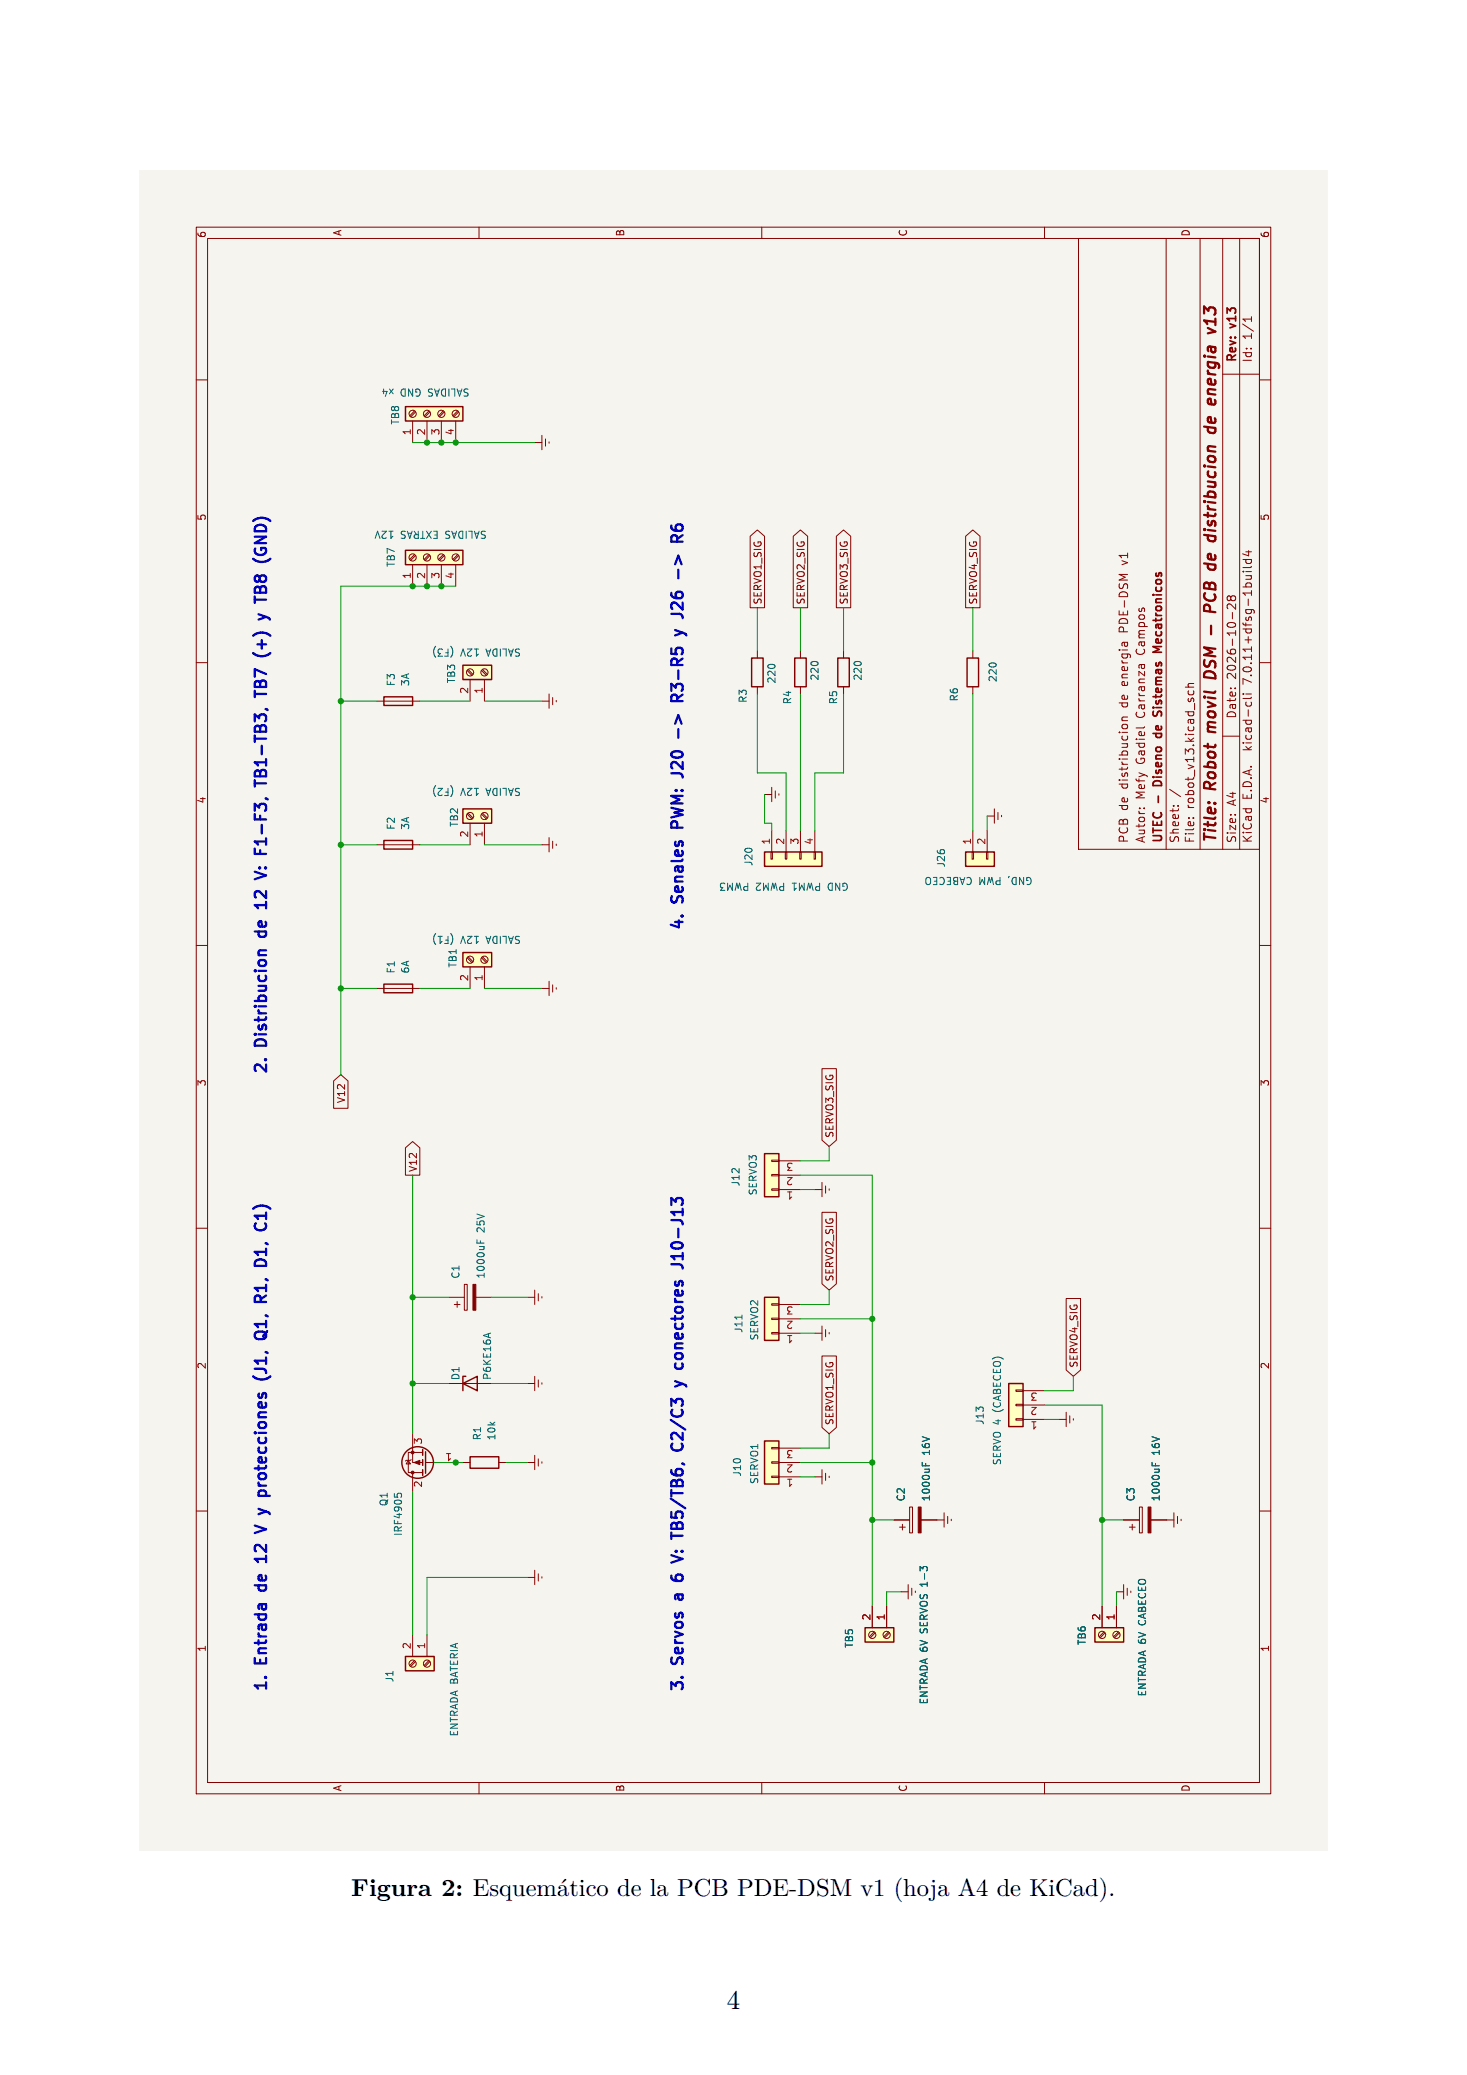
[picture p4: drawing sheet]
<svg xmlns="http://www.w3.org/2000/svg" width="210mm" height="297mm" viewBox="0 0 210 297" stroke-linecap="round" stroke-linejoin="round" font-family="sans-serif">
<path d="M20 24.4h170v240.4h-170z" fill="#f5f4ef" stroke="#f5f4ef" stroke-width=".14"/>
<g fill="none" stroke="#840000" stroke-width=".14">
<path d="M28.1 32.5h153.8v224.3h-153.8zM29.7 34.1h150.6v221h-150.6zM68.6 32.5v1.6M109 32.5v1.6M149.5 32.5v1.6M154.4 34.1h25.9v87.5h-25.9zM166.9 34.1v87.5M171.8 34.1v87.5M175 34.1v87.5M177.5 34.1v87.5M28.1 54.4h1.6M59.3 58.8l-.6 .7"/>
<path d="M59.5 59l-.7 .7M61.4 58.8l-.7 .7M61.5 59l-.6 .7M63.4 58.8l-.6 .7M63.6 59l-.7 .7M65.5 58.8l-.7 .7M65.6 59l-.6 .7M175 53.6h5.3M179.1 45.3v.7M179.1 45.7h-1.2l.4 .3M180.3 54.4h1.6M59.1 60.3v3"/>
<path d="M59.3 79.4l-.6 .7M59.5 79.5l-.7 .7M61.1 60.3v3M61.4 79.4l-.7 .7M61.5 79.5l-.6 .7M63.2 60.3v3M63.4 79.4l-.6 .7M63.6 79.5l-.7 .7M65.2 60.3v3M65.5 79.4l-.7 .7M65.6 79.5l-.6 .7M76.5 63.3h1.1"/>
<path d="M77.6 62.3v2.1M78.1 62.8v1.1M78.6 63.2v.2M107.4 76.8l1-.9 1 .9v10.2h-2zM113.6 76.8l1-.9 1 .9v10.2h-2zM119.7 76.8l1.1-.9 1 .9v10.2h-2.1zM138.2 76.8l1.1-.9 1 .9v10.2h-2.1zM178.3 79h.8M178.7 78.8v.8l-.8-.3M28.1 94.8h1.6M59.1 80.8v3.1M61.1 80.8v3.1"/>
<path d="M63.2 80.8v3.1M65.2 80.8v3.1M66.9 96l.7 .7M67 95.8l.7 .7M67.3 97.3v3.1M68.9 96l.7 .7M69.1 95.8l.7 .7M69.3 97.3v3.1M78.6 99.3v2.1M79.1 99.8v1.1M108.4 93.2v1M108.4 98.3v1"/>
<path d="M114.6 93.2v1M114.6 98.3v1M120.8 93.2v1M120.8 98.3v1M139.3 93.2v1M139.3 98.3v1M163.3 95.1l.1 .1M163.8 95.1v.1M163.8 95.1l-.7 .1M169.7 98.4h1.2M170.1 98.9v.3l.2 .3h.4l.1-.2v-.4M170.9 97.8l-.8 .1v.3l.1 .2"/>
<path d="M176.2 85.5l-.2-.2-.3 .2v.2l.2 .3 .3-.3M176.2 85.5l.2-.2h.4l.1 .2v.2l-.3 .3-.3-.1-.1-.2M176.2 85.5v.2M176.4 87.7v.9M176.9 86.4v.8l-.9-.8-.2 .1-.1 .2 .1 .4M177.9 99.3h.1M177.9 81.8h.1M177.9 80.1h1.2M178.3 99.3h.8M178.3 81.8h.8M178.4 80.1l-.1 .3 .3 .3h.3l.2-.2v-.4M179.1 99.8l-.1 .2h-1.1"/>
<path d="M179.1 81.1l-.1 .1h-1.1M180.3 94.8h1.6M53.9 100.4h6.2M66.9 116.5l.7 .7M67 116.4l.7 .7M67.3 117.8v3.1M68.9 116.5l.7 .7M69.1 116.4l.7 .7M69.3 117.8v3.1M77.6 100.4h1M78.6 119.9v2M79.6 100.3v.2"/>
<path d="M109.4 113.7h1.1M110.5 112.7v2M110.5 118.9v3M111 113.2v1M111.5 113.6v.2M112.5 118.9v3M114.6 118.9v3M116.6 118.9v3M139.3 118.9v3M141.3 118.9v3M141.3 116.8h1M142.3 115.8v2"/>
<path d="M142.9 116.3v1M143.4 116.7v.2M160.6 103.9l.2-.2h.4l.2 .2M160.6 103.2h.8M161.4 102.6l-.7 .1-.1 .3 .1 .2M163.1 115.7h.1M163.7 115.7h.1M167.4 113l1.6 1M168 115.4h.1M168.6 115.4h.1M170.1 117.1h.2M170.8 117.1h.1"/>
<path d="M175 105.4h2.5M178.4 100.5l-.1 .3M179.1 100.5v.3M28.1 135.3h1.6M53.9 120.9h6.2M66.9 137.1l.7 .7M67 137l.7 .7M67.3 138.4v3.1M68.9 137.1l.7 .7M69.1 137l.7 .7M69.3 138.4v3.1M77.6 120.9h1"/>
<path d="M79.1 120.4v1M79.6 120.8v.2M110.4 121.9h.2v1.1h-.2zM112.4 121.9h.2v1.1h-.2zM114.5 121.9h.2v1.1h-.2zM116.5 121.9h.2v1.1h-.2zM139.2 121.9h.2v1.1h-.2zM141.2 121.9h.2v1.1h-.2zM180.3 135.3h1.6M47.8 154.7l1-.9 1 .9v3.9h-2zM53.9 141.5h6.2M77.6 141.5h1"/>
<path d="M78.6 140.5v2M79.1 141v1M79.6 141.4v.2M117.7 153h2v10.2l-1 .9-1-.9zM28.1 175.8h1.6M58 164.3l1.1-.9 1 .9v3.9h-2.1zM110.5 166h1v.3h-1zM110.5 168.1h1v.2h-1zM110.5 170.2h1v.2h-1zM111.5 170.3h3.1M111.5 168.2h3.1M111.5 166.2h3.1"/>
<path d="M116.6 170.3h1.1M117.7 173.5h2v10.3l-1 .9-1-.9zM117.7 169.2v2.1M118.2 169.8v1M118.7 170.2v.2M180.3 175.8h1.6M64.2 185.7h2.3M64.2 198h6.2M65 186.7h.9M65.4 186.3v.8M66.5 183.8h.4v3.7h-.4zM68.1 185.7h2.3"/>
<path d="M75.5 185.7h1M75.5 198h1M76.5 184.7v2M76.5 197v2.1M77.1 185.2v1M77.1 197.5v1M77.6 185.6v.2M77.6 197.9v.2M110.5 186.6h1v.2h-1zM110.5 188.7h1v.2h-1zM110.5 190.7h1v.2h-1zM111.5 190.8h3.1"/>
<path d="M111.5 188.8h3.1M111.5 186.7h3.1M116.6 190.8h1.1M117.7 194.1h2v10.2l-1 .9-1-.9zM117.7 189.8v2.1M118.2 190.3v1M118.7 190.7v.2M145.4 198.9h1.1v.3h-1.1zM146.5 199.1h3M152.6 185.9h2.1v10.2l-1 .9-1.1-.9zM28.1 216.3h1.6M58.5 209l.3 .5h-.7z"/>
<path d="M58.9 208.9l-.1 .1h-.7l-.1 .1M59.1 205.2v4.1h1.4M59.1 210.8v2.6M60.5 207.9h-2v2.9h2M60.9 209.3h4.3M66.3 209.3h1M71.4 209.3h1M75.5 209.3h1M76.5 208.3v2.1M77.1 208.8v1M77.6 209.2v.2M110.5 207.2h1v.2h-1z"/>
<path d="M110.5 209.2h1v.2h-1zM110.5 211.3h1v.2h-1zM111.5 209.3h3.1M111.5 211.4h3.1M111.5 207.3h3.1M116.6 211.4h1.1M117.7 210.4v2M118.2 210.9v1M118.7 211.3v.2M127.9 217.6h2.3M128.8 218.6h.8M129.2 218.2v.8"/>
<path d="M130.2 215.7h.4v3.7h-.4zM131.9 217.6h3.2M135.1 216.5v2.1M135.7 217v1.1M136.2 217.5v.2M145.4 201h1.1v.2h-1.1zM145.4 203.1h1.1v.2h-1.1zM146.5 203.2h3M146.5 201.1h3M151.6 203.2h1M152.6 202.1v2.1M153.1 202.6v1.1"/>
<path d="M153.7 203.1v.2M160.8 217.6h2.3M161.7 218.6h.8M162.1 218.2v.8M163.1 215.7h.4v3.7h-.4zM164.8 217.6h3.2M168 216.5v2.1M168.6 217v1.1M169.1 217.5v.2M180.3 216.3h1.6M59.1 234v3.1M59.3 237.7l-.6 .7"/>
<path d="M59.5 237.8l-.7 .7M61.1 234v3.1M61.4 237.7l-.7 .7M61.5 237.8l-.6 .7M75.5 225.8h1M76.5 224.8v2M77.1 225.3v1M77.6 225.7v.2M124.9 229.9v3.1M125.1 233.6l-.6 .7M125.3 233.7l-.7 .7M126.9 229.9v3.1"/>
<path d="M127.2 233.6l-.7 .7M127.3 233.7l-.6 .7M129 227.8h1M130 226.8v2.1M130.5 227.3v1.1M131 227.7v.2M157.8 229.9v3.1M158 233.6l-.6 .7M158.2 233.7l-.7 .7M159.8 227.8h1M159.8 229.9v3.1M160.1 233.6l-.7 .7"/>
<path d="M160.2 233.7l-.6 .7M160.8 226.8v2.1M161.4 227.3v1.1M161.9 227.7v.2M68.6 255.1v1.7M109 255.1v1.7M149.5 255.1v1.7"/>
<circle cx="59.1" cy="59.2" r=".51"/>
<circle cx="61.1" cy="59.2" r=".51"/>
<circle cx="63.2" cy="59.2" r=".51"/>
<circle cx="65.2" cy="59.2" r=".51"/>
<circle cx="59.1" cy="79.8" r=".51"/>
<circle cx="61.1" cy="79.8" r=".51"/>
<circle cx="63.2" cy="79.8" r=".51"/>
<circle cx="65.2" cy="79.8" r=".51"/>
<circle cx="67.3" cy="96.2" r=".51"/>
<circle cx="69.3" cy="96.2" r=".51"/>
<circle cx="67.3" cy="116.8" r=".51"/>
<circle cx="69.3" cy="116.8" r=".51"/>
<circle cx="67.3" cy="137.4" r=".51"/>
<circle cx="69.3" cy="137.4" r=".51"/>
<circle cx="59.1" cy="238.1" r=".51"/>
<circle cx="61.1" cy="238.1" r=".51"/>
<circle cx="124.9" cy="234" r=".51"/>
<circle cx="126.9" cy="234" r=".51"/>
<circle cx="157.8" cy="234" r=".51"/>
<circle cx="159.8" cy="234" r=".51"/>
</g>
<path d="M172.9 59.9l.1-.2h.3l.1 .8M172.9 53.5l1.1 .1M172.9 53.2l.3 .3M172.9 79.5l.1-.2h.3l.1 .8M173 74.6l-.1 .3M173.4 74.8l.1-.2h.2l.3 .2M172.4 96.3v.6l1.6 .2v-.4l-.3-.4M173.2 87.5v-.6a.45 .45 0 0 0-.4-.3 .45 .45 0 0 0-.4 .2v.6l1.6 .2M173.4 89.6v1.2M174 85.5a.9 .9 0 0 1-1.6 .1M172.9 104.7l1.1 .1" fill="none" stroke="#840000" stroke-width=".32"/>
<path d="M165.5 91.6v.3l.1 .1h.6l.1-.4M165.7 91.5l.2 .5M166.3 92.5h-1.2l.8 .5-.8 .4M165.1 112.2v.2h1.2v-.2M165.1 101.8v.5M165.5 105v.3l.2 .3h.3l.2-.2v-.4M165.7 102l.2-.2 .3 .1 .1 .1M165.8 113.9v1" fill="none" stroke="#840000" stroke-width=".24"/>
<g fill="#840000" stroke="#840000" stroke-width=".14">
<path d="M131.4 215.7h.5v3.7h-.5z"/>
<path d="M164.3 215.7h.5v3.7h-.5z"/>
<path d="M59.3 209.3l.8-.3v.6z"/>
<path d="M67.7 183.8h.4v3.7h-.4z"/>
<circle cx="59.1" cy="207.9" r=".21"/>
<circle cx="59.1" cy="210.8" r=".21"/>
</g>
<g fill="none" stroke="#006464" stroke-width=".14">
<path d="M68.3 177.4v.5M68.8 177.6v.3M69.9 190.9v.5M70.2 190.8l-1 .4M106.2 188.2v.6M56.5 213.8v.5M56.8 214.2v-.3l.2-.2 .4 .1 .1 .4M132 209.3v.5M132.5 209.5v.3M164.9 209.3v.5M165.4 209.5v.3M132.1 224.6l-.4-.4v.7"/>
<path d="M132.1 224.4l.2-.2h.2l.2 .2"/>
</g>
<g fill="none" stroke="#840000" stroke-width=".21">
<path d="M58 58.2h8.3v2.1h-8.3zM58 78.8h8.3v2h-8.3zM55 99.7h4.1v1.3h-4.1zM66.3 95.2h4.1v2.1h-4.1zM107.6 94.2h1.6v4.1h-1.6zM113.8 94.2h1.6v4.1h-1.6zM119.9 94.2h1.7v4.1h-1.7zM138.4 94.2h1.7v4.1h-1.7zM66.3 115.8h4.1v2h-4.1zM55 120.3h4.1v1.2h-4.1zM66.3 136.3h4.1v2.1h-4.1zM109.4 121.9h8.3v2.1h-8.3z"/>
<path d="M138.2 121.9h4.1v2.1h-4.1zM55 140.9h4.1v1.2h-4.1zM109.4 165.1h2.1v6.2h-2.1zM66.3 198l2-1v2.1zM66.7 197h-.4v2.1M109.4 185.7h2.1v6.2h-2.1zM144.4 198h2.1v6.2h-2.1zM60.5 207.5v.8M60.5 208.9v.8M60.5 210.4v.8M60.9 207.8v3.1M67.3 208.5h4.1v1.7h-4.1z"/>
<path d="M109.4 206.2h2.1v6.2h-2.1zM58 237.1h4.2v2h-4.2zM123.8 233h4.1v2h-4.1zM156.7 233h4.1v2h-4.1z"/>
<circle cx="59.8" cy="209.3" r="2.26"/>
</g>
<g fill="#ffffc2" stroke="#ffffc2" stroke-width=".14">
<path d="M123.8 233h4.1v2h-4.1z"/>
<path d="M138.2 121.9h4.1v2.1h-4.1z"/>
<path d="M144.4 198h2.1v6.2h-2.1z"/>
<path d="M109.4 185.7h2.1v6.2h-2.1z"/>
<path d="M109.4 206.2h2.1v6.2h-2.1z"/>
<path d="M109.4 165.1h2.1v6.2h-2.1z"/>
<path d="M58 237.1h4.2v2h-4.2z"/>
<path d="M58 78.8h8.3v2h-8.3z"/>
<path d="M66.3 115.8h4.1v2h-4.1z"/>
<path d="M66.3 95.2h4.1v2.1h-4.1z"/>
<path d="M66.3 136.3h4.1v2.1h-4.1z"/>
<path d="M109.4 121.9h8.3v2.1h-8.3z"/>
<path d="M58 58.2h8.3v2.1h-8.3z"/>
<path d="M156.7 233h4.1v2h-4.1z"/>
</g>
<g fill="none" stroke="#0000c2" stroke-width=".32">
<path d="M36.7 75.3a1.12 1.12 0 0 1 1.2 0M96.1 75.2v.3M96.7 75.7l.1-.5 .2-.1h.6l.1 .3v.3M36.5 85.4v.9M36.5 97.6a.39 .39 0 0 1 .4-.1 .39 .39 0 0 1 .3 .3 .43 .43 0 0 1 .4-.4 .43 .43 0 0 1 .5 .3v.6h-1.6zM36.6 84.1l-.1 .2v.5h1.6l-.1-.7M36.7 90.7a1.93 1.93 0 0 1 1.5 0M37.1 84.1l.1 .2M37.2 84.3v.5M37.2 97.8v.5M37.3 84.1l-.1 .2M38.1 96.5l-1.6-.7v1.1"/>
<path d="M96.1 84.9a.57 .57 0 0 0 .4 .6M96.6 90.2l1.1 .4M96.6 80.8l.5-1.3 .5 1.3M96.7 98.2v.2l-.6-.5v1M96.7 85v.3l.2 .2M97.6 88.1l.1 .4M97.7 85v.3l-.1 .2M97.7 98.2v.5l-.1 .2M97.7 99.4l-.8 .6M36.5 111.7v.9M36.5 112.1h1.6M36.5 110.4a.39 .39 0 0 1 .4-.1 .39 .39 0 0 1 .3 .3 .43 .43 0 0 1 .4-.4 .43 .43 0 0 1 .5 .3v.6h-1.6z"/>
<path d="M37.2 110.6v.5M38.1 120v.9M96.1 117.9v.6h1.6M96.1 110.7h1.2l.2 .1 .2 .3M96.9 100.4v-.7a.44 .44 0 0 0-.4-.3 .44 .44 0 0 0-.4 .3v.7h1.6M96.9 117.9v.6M97.1 104.4v1.2M36.5 124.8l1.6 .5-1.6 .5M37.2 134l.1 .1 .6-.1M38.1 129.1v.9M38.1 129.5h-1.6l.4 .5M38.1 120.5h-1.6l.4 .4"/>
<path d="M36.5 175.8a1.01 1.01 0 0 0 1.5 0M96.3 178.6a.39 .39 0 0 1-.2-.4 .39 .39 0 0 1 .3-.3 .84 .84 0 0 1 1.3 .4l-.1 .3M97.1 175.9v1.2M36.5 195.9h1.1l.4 .2M38 188.3l.3 .1M38.1 194.3v.9M38.1 194.8h-1.6l.4 .4M96.7 195.1l-.1 .5 .3 .3h.5l.2-.1 .1-.2-.1-.5M97.7 192.3l-1 .1M36.5 218.3l1.6 .6-1.6 .5M37 211.4l.3 .3h.5l.3-.3M96.2 218.1l-.1 .7"/>
<path d="M96.3 206.6l-.2 .5M96.8 218.1l.1 .2M96.9 218.3v.5M96.9 218v.3M97.6 206.6l.1 .5M97.6 218l.1 .8M97.7 205.1v1l-.9-.9a.44 .44 0 0 0-.7 .2v.4l.2 .2M37.2 227.6l.1 .1 .6-.1M38.1 222.7v.9M38.1 223.1h-1.6l.4 .5M96.1 225.5a.64 .64 0 0 0 .7 .8M96.1 222.6l1.6 .5"/>
<path d="M96.8 225.5l-.1 .5 .3 .3M97.2 228.9l.1 .1 .3-.1M97.6 225.5l.1 .5-.3 .3"/>
</g>
<g fill="none" stroke="#009600" stroke-width=".14">
<path d="M59.1 63.3h17.4M65.2 83.9h-16.4v69.9M108.4 99.3v11.3h4.1v8.3M108.4 87v6.2M114.6 87v6.2M114.6 99.3v19.6M120.8 99.3v11.3h-4.2v8.3M120.8 87v6.2M139.3 87v6.2M139.3 99.3v19.6M48.8 100.4h5.1M60.1 100.4h7.2"/>
<path d="M69.3 100.4h8.3M109.4 113.7v4.1h1.1v1.1M141.3 116.8v2.1M48.8 120.9h5.1M60.1 120.9h7.2M69.3 120.9h8.3M48.8 141.5h5.1M60.1 141.5h7.2M69.3 141.5h8.3M59.1 168.2v37M114.6 168.2h10.3v61.7M114.6 170.3h2"/>
<path d="M118.7 164.1v2.1h-4.1M59.1 198h5.1M59.1 185.7h5.1M70.4 198h5.1M70.4 185.7h5.1M114.6 190.8h2M114.6 188.8h10.3M118.7 184.7v2h-4.1M153.7 197v2.1h-4.2M59.1 213.4v20.6M62.2 209.3h4.1M72.4 209.3h3.1"/>
<path d="M114.6 211.4h2M114.6 209.3h10.3M118.7 205.2v2.1h-4.1M124.9 217.6h3M149.5 201.1h8.3v28.8M149.5 203.2h2.1M157.8 217.6h3M75.5 225.8h-14.4v8.2M129 227.8h-2.1v2.1M159.8 227.8v2.1"/>
</g>
<g fill="#009600" stroke="#009600" stroke-width=".14">
<circle cx="61.1" cy="83.9" r=".37"/>
<circle cx="59.1" cy="83.9" r=".37"/>
<circle cx="48.8" cy="141.5" r=".37"/>
<circle cx="63.2" cy="63.3" r=".37"/>
<circle cx="61.1" cy="63.3" r=".37"/>
<circle cx="65.2" cy="63.3" r=".37"/>
<circle cx="48.8" cy="120.9" r=".37"/>
<circle cx="48.8" cy="100.4" r=".37"/>
<circle cx="59.1" cy="198" r=".37"/>
<circle cx="65.2" cy="209.3" r=".37"/>
<circle cx="59.1" cy="185.7" r=".37"/>
<circle cx="124.9" cy="217.6" r=".37"/>
<circle cx="124.9" cy="209.3" r=".37"/>
<circle cx="124.9" cy="188.8" r=".37"/>
<circle cx="157.8" cy="217.6" r=".37"/>
<circle cx="63.2" cy="83.9" r=".37"/>
</g>
<text font-size="3.8" x="104" y="287.5">4</text>
<text font-size="3.5" x="50.3" y="271.3">Figura 2: Esquemático de la PCB PDE-DSM v1 (hoja A4 de KiCad).</text>
<g font-size="2.3" fill="#840000">
<text x="174.5" y="52.6" transform="rotate(-90 174.5 52.6)">energia</text>
<text x="174.5" y="57.4" transform="rotate(-90 174.5 57.4)">de</text>
<text x="174.5" y="73.5" transform="rotate(-90 174.5 73.5)">distribucion</text>
<text x="174.5" y="78.2" transform="rotate(-90 174.5 78.2)">de</text>
<text x="174.5" y="85" transform="rotate(-90 174.5 85)">PCB</text>
<text x="174.5" y="95.8" transform="rotate(-90 174.5 95.8)">DSM</text>
<text x="174.5" y="104.1" transform="rotate(-90 174.5 104.1)">movil</text>
<text x="174.5" y="112.9" transform="rotate(-90 174.5 112.9)">Robot</text>
<text x="174.5" y="120.8" transform="rotate(-90 174.5 120.8)">Title:</text>
</g>
<g font-size="2.3" fill="#0000c2">
<text x="38.3" y="73.9" transform="rotate(-90 38.3 73.9)">(GND)</text>
<text x="38.3" y="83.3" transform="rotate(-90 38.3 83.3)">y</text>
<text x="38.3" y="80.2" transform="rotate(-90 38.3 80.2)">TB8</text>
<text x="97.9" y="78.2" transform="rotate(-90 97.9 78.2)">-&gt;</text>
<text x="38.3" y="89.3" transform="rotate(-90 38.3 89.3)">(+)</text>
<text x="97.9" y="87.5" transform="rotate(-90 97.9 87.5)">y</text>
<text x="97.9" y="84.4" transform="rotate(-90 97.9 84.4)">J26</text>
<text x="38.3" y="95.6" transform="rotate(-90 38.3 95.6)">TB7</text>
<text x="97.9" y="97.7" transform="rotate(-90 97.9 97.7)">R3-R5</text>
<text x="97.9" y="103.6" transform="rotate(-90 97.9 103.6)">-&gt;</text>
<text x="38.3" y="109.1" transform="rotate(-90 38.3 109.1)">TB1-TB3,</text>
<text x="97.9" y="109.8" transform="rotate(-90 97.9 109.8)">J20</text>
<text x="38.3" y="119.6" transform="rotate(-90 38.3 119.6)">F1-F3,</text>
<text x="97.9" y="117.8" transform="rotate(-90 97.9 117.8)">PWM:</text>
<text x="38.3" y="123.6" transform="rotate(-90 38.3 123.6)">V:</text>
<text x="38.3" y="128.6" transform="rotate(-90 38.3 128.6)">12</text>
<text x="97.9" y="129.1" transform="rotate(-90 97.9 129.1)">Senales</text>
<text x="38.3" y="133.3" transform="rotate(-90 38.3 133.3)">de</text>
<text x="97.9" y="133.3" transform="rotate(-90 97.9 133.3)">4.</text>
<text x="38.3" y="149.6" transform="rotate(-90 38.3 149.6)">Distribucion</text>
<text x="38.3" y="153.8" transform="rotate(-90 38.3 153.8)">2.</text>
<text x="38.3" y="175.3" transform="rotate(-90 38.3 175.3)">D1,</text>
<text x="97.9" y="176.2" transform="rotate(-90 97.9 176.2)">J10-J13</text>
<text x="38.3" y="181.1" transform="rotate(-90 38.3 181.1)">R1,</text>
<text x="38.3" y="187" transform="rotate(-90 38.3 187)">Q1,</text>
<text x="97.9" y="191.3" transform="rotate(-90 97.9 191.3)">conectores</text>
<text x="38.3" y="193.5" transform="rotate(-90 38.3 193.5)">(J1,</text>
<text x="97.9" y="194.4" transform="rotate(-90 97.9 194.4)">y</text>
<text x="97.9" y="204.3" transform="rotate(-90 97.9 204.3)">C2/C3</text>
<text x="38.3" y="213.9" transform="rotate(-90 38.3 213.9)">y</text>
<text x="38.3" y="210.8" transform="rotate(-90 38.3 210.8)">protecciones</text>
<text x="38.3" y="217.2" transform="rotate(-90 38.3 217.2)">V</text>
<text x="97.9" y="221.4" transform="rotate(-90 97.9 221.4)">V:</text>
<text x="97.9" y="217.4" transform="rotate(-90 97.9 217.4)">TB5/TB6,</text>
<text x="38.3" y="226.9" transform="rotate(-90 38.3 226.9)">de</text>
<text x="38.3" y="222.2" transform="rotate(-90 38.3 222.2)">12</text>
<text x="97.9" y="224.9" transform="rotate(-90 97.9 224.9)">6</text>
<text x="97.9" y="228.2" transform="rotate(-90 97.9 228.2)">a</text>
<text x="38.3" y="238" transform="rotate(-90 38.3 238)">Entrada</text>
<text x="97.9" y="238" transform="rotate(-90 97.9 238)">Servos</text>
<text x="38.3" y="242.2" transform="rotate(-90 38.3 242.2)">1.</text>
<text x="97.9" y="242.2" transform="rotate(-90 97.9 242.2)">3.</text>
</g>
<g font-size="1.7" fill="#840000">
<text x="177.3" y="46.8" transform="rotate(-90 177.3 46.8)">v13</text>
<text x="177.3" y="51.9" transform="rotate(-90 177.3 51.9)">Rev:</text>
<text x="179.4" y="51.9" transform="rotate(-90 179.4 51.9)">Id:</text>
<text x="179.4" y="48.6" transform="rotate(-90 179.4 48.6)">1/1</text>
<text x="161.7" y="80.3" transform="rotate(-90 161.7 80.3)">v1</text>
<text x="161.7" y="90.2" transform="rotate(-90 161.7 90.2)">PDE-DSM</text>
<text x="164.1" y="93.5" transform="rotate(-90 164.1 93.5)">Campos</text>
<text x="166.7" y="91.4" transform="rotate(-90 166.7 91.4)">Mecatronicos</text>
<text x="161.7" y="101.1" transform="rotate(-90 161.7 101.1)">de</text>
<text x="161.7" y="97.9" transform="rotate(-90 161.7 97.9)">energia</text>
<text x="166.7" y="100.9" transform="rotate(-90 166.7 100.9)">Sistemas</text>
<text x="177.1" y="97.3" transform="rotate(-90 177.1 97.3)">2026-10-28</text>
<text x="179.4" y="97.7" transform="rotate(-90 179.4 97.7)">7.0.11+dfsg-1build4</text>
<text x="164.1" y="102.6" transform="rotate(-90 164.1 102.6)">Carranza</text>
<text x="166.7" y="104.5" transform="rotate(-90 166.7 104.5)">de</text>
<text x="177.1" y="102.9" transform="rotate(-90 177.1 102.9)">Date:</text>
<text x="179.4" y="107.3" transform="rotate(-90 179.4 107.3)">kicad-cli</text>
<text x="161.7" y="112.9" transform="rotate(-90 161.7 112.9)">distribucion</text>
<text x="164.1" y="109.3" transform="rotate(-90 164.1 109.3)">Gadiel</text>
<text x="166.7" y="111.9" transform="rotate(-90 166.7 111.9)">Diseno</text>
<text x="161.7" y="116.1" transform="rotate(-90 161.7 116.1)">de</text>
<text x="164.1" y="114.4" transform="rotate(-90 164.1 114.4)">Mefy</text>
<text x="171.1" y="115.8" transform="rotate(-90 171.1 115.8)">robot_v13.kicad_sch</text>
<text x="177.1" y="115.4" transform="rotate(-90 177.1 115.4)">A4</text>
<text x="179.4" y="114.5" transform="rotate(-90 179.4 114.5)">E.D.A.</text>
<text x="161.7" y="120.8" transform="rotate(-90 161.7 120.8)">PCB</text>
<text x="164.1" y="120.8" transform="rotate(-90 164.1 120.8)">Autor:</text>
<text x="166.7" y="120.8" transform="rotate(-90 166.7 120.8)">UTEC</text>
<text x="168.9" y="120.8" transform="rotate(-90 168.9 120.8)">Sheet:</text>
<text x="171.1" y="120.8" transform="rotate(-90 171.1 120.8)">File:</text>
<text x="177.1" y="120.8" transform="rotate(-90 177.1 120.8)">Size:</text>
<text x="179.4" y="120.8" transform="rotate(-90 179.4 120.8)">KiCad</text>
</g>
<g font-size="1.5" fill="#840000">
<text x="29.6" y="34.1" transform="rotate(-90 29.6 34.1)">6</text>
<text x="49" y="33.9" transform="rotate(-90 49 33.9)">A</text>
<text x="89.5" y="33.9" transform="rotate(-90 89.5 33.9)">B</text>
<text x="130" y="33.9" transform="rotate(-90 130 33.9)">C</text>
<text x="170.5" y="33.9" transform="rotate(-90 170.5 33.9)">D</text>
<text x="181.8" y="34.1" transform="rotate(-90 181.8 34.1)">6</text>
<text x="29.6" y="74.6" transform="rotate(-90 29.6 74.6)">5</text>
<text x="181.8" y="74.6" transform="rotate(-90 181.8 74.6)">5</text>
<text x="29.6" y="115.1" transform="rotate(-90 29.6 115.1)">4</text>
<text x="181.8" y="115.1" transform="rotate(-90 181.8 115.1)">4</text>
<text x="29.6" y="155.6" transform="rotate(-90 29.6 155.6)">3</text>
<text x="181.8" y="155.6" transform="rotate(-90 181.8 155.6)">3</text>
<text x="29.6" y="196" transform="rotate(-90 29.6 196)">2</text>
<text x="181.8" y="196" transform="rotate(-90 181.8 196)">2</text>
<text x="29.6" y="236.5" transform="rotate(-90 29.6 236.5)">1</text>
<text x="181.8" y="236.5" transform="rotate(-90 181.8 236.5)">1</text>
<text x="49" y="256.5" transform="rotate(-90 49 256.5)">A</text>
<text x="89.5" y="256.6" transform="rotate(-90 89.5 256.6)">B</text>
<text x="130" y="256.6" transform="rotate(-90 130 256.6)">C</text>
<text x="170.5" y="256.6" transform="rotate(-90 170.5 256.6)">D</text>
</g>
<g font-size="1.4" fill="#006464">
<text x="67.3" y="55.4" transform="rotate(-180 67.3 55.4)">SALIDAS GND x4</text>
<text x="57.3" y="60.9" transform="rotate(-90 57.3 60.9)">TB8</text>
<text x="69.8" y="75.8" transform="rotate(-180 69.8 75.8)">SALIDAS EXTRAS 12V</text>
<text x="56.7" y="81.2" transform="rotate(-90 56.7 81.2)">TB7</text>
<text x="64.8" y="92.7" transform="rotate(-180 64.8 92.7)">(F3)</text>
<text x="74.6" y="92.7" transform="rotate(-180 74.6 92.7)">SALIDA 12V</text>
<text x="56.7" y="98.3" transform="rotate(-90 56.7 98.3)">F3</text>
<text x="58.7" y="98.3" transform="rotate(-90 58.7 98.3)">3A</text>
<text x="65.3" y="97.9" transform="rotate(-90 65.3 97.9)">TB3</text>
<text x="107.1" y="100.7" transform="rotate(-90 107.1 100.7)">R3</text>
<text x="111.2" y="97.9" transform="rotate(-90 111.2 97.9)">220</text>
<text x="113.4" y="100.9" transform="rotate(-90 113.4 100.9)">R4</text>
<text x="117.3" y="97.5" transform="rotate(-90 117.3 97.5)">220</text>
<text x="120" y="100.9" transform="rotate(-90 120 100.9)">R5</text>
<text x="123.5" y="97.5" transform="rotate(-90 123.5 97.5)">220</text>
<text x="137.3" y="100.5" transform="rotate(-90 137.3 100.5)">R6</text>
<text x="142.8" y="97.7" transform="rotate(-90 142.8 97.7)">220</text>
<text x="64.8" y="112.6" transform="rotate(-180 64.8 112.6)">(F2)</text>
<text x="74.6" y="112.6" transform="rotate(-180 74.6 112.6)">SALIDA 12V</text>
<text x="56.7" y="118.9" transform="rotate(-90 56.7 118.9)">F2</text>
<text x="58.7" y="118.9" transform="rotate(-90 58.7 118.9)">3A</text>
<text x="65.7" y="118.4" transform="rotate(-90 65.7 118.4)">TB2</text>
<text x="107.9" y="124" transform="rotate(-90 107.9 124)">J20</text>
<text x="135.4" y="124.2" transform="rotate(-90 135.4 124.2)">J26</text>
<text x="147.9" y="125.4" transform="rotate(-180 147.9 125.4)">GND, PWM CABECEO</text>
<text x="106.9" y="126.2" transform="rotate(-180 106.9 126.2)">PWM3</text>
<text x="112.2" y="126.2" transform="rotate(-180 112.2 126.2)">PWM2</text>
<text x="121.6" y="126.2" transform="rotate(-180 121.6 126.2)">GND PWM1</text>
<text x="64.8" y="133.8" transform="rotate(-180 64.8 133.8)">(F1)</text>
<text x="74.6" y="133.8" transform="rotate(-180 74.6 133.8)">SALIDA 12V</text>
<text x="56.7" y="139.4" transform="rotate(-90 56.7 139.4)">F1</text>
<text x="58.7" y="139.4" transform="rotate(-90 58.7 139.4)">6A</text>
<text x="65.5" y="138.6" transform="rotate(-90 65.5 138.6)">TB1</text>
<text x="106" y="169.9" transform="rotate(-90 106 169.9)">J12</text>
<text x="108.5" y="171.2" transform="rotate(-90 108.5 171.2)">SERVO3</text>
<text x="69.5" y="176.4" transform="rotate(-90 69.5 176.4)">25V</text>
<text x="65.9" y="183.1" transform="rotate(-90 65.9 183.1)">C1</text>
<text x="69.5" y="183.1" transform="rotate(-90 69.5 183.1)">1000uF</text>
<text x="106.4" y="190.9" transform="rotate(-90 106.4 190.9)">J11</text>
<text x="108.7" y="191.9" transform="rotate(-90 108.7 191.9)">SERVO2</text>
<text x="65.9" y="197.6" transform="rotate(-90 65.9 197.6)">D1</text>
<text x="70.5" y="197.6" transform="rotate(-90 70.5 197.6)">P6KE16A</text>
<text x="143.5" y="202" transform="rotate(-90 143.5 202)">(CABECEO)</text>
<text x="69" y="206.2" transform="rotate(-90 69 206.2)">R1</text>
<text x="71.1" y="206.2" transform="rotate(-90 71.1 206.2)">10k</text>
<text x="133.3" y="208.3" transform="rotate(-90 133.3 208.3)">16V</text>
<text x="141" y="204" transform="rotate(-90 141 204)">J13</text>
<text x="143.5" y="209.8" transform="rotate(-90 143.5 209.8)">SERVO 4</text>
<text x="166.2" y="208.3" transform="rotate(-90 166.2 208.3)">16V</text>
<text x="55.7" y="215.7" transform="rotate(-90 55.7 215.7)">Q1</text>
<text x="106.2" y="211.4" transform="rotate(-90 106.2 211.4)">J10</text>
<text x="108.7" y="212.5" transform="rotate(-90 108.7 212.5)">SERVO1</text>
<text x="129.7" y="215" transform="rotate(-90 129.7 215)">C2</text>
<text x="133.3" y="215" transform="rotate(-90 133.3 215)">1000uF</text>
<text x="162.6" y="215" transform="rotate(-90 162.6 215)">C3</text>
<text x="166.2" y="215" transform="rotate(-90 166.2 215)">1000uF</text>
<text x="57.7" y="219.9" transform="rotate(-90 57.7 219.9)">IRF4905</text>
<text x="133" y="233.7" transform="rotate(-90 133 233.7)">SERVOS 1-3</text>
<text x="164.2" y="232.5" transform="rotate(-90 164.2 232.5)">CABECEO</text>
<text x="122.3" y="235.9" transform="rotate(-90 122.3 235.9)">TB5</text>
<text x="155.6" y="235.5" transform="rotate(-90 155.6 235.5)">TB6</text>
<text x="56.5" y="240.9" transform="rotate(-90 56.5 240.9)">J1</text>
<text x="133" y="244" transform="rotate(-90 133 244)">ENTRADA 6V</text>
<text x="164.2" y="242.9" transform="rotate(-90 164.2 242.9)">ENTRADA 6V</text>
<text x="65.7" y="248.6" transform="rotate(-90 65.7 248.6)">ENTRADA BATERIA</text>
</g>
<g font-size="1.4" fill="#a90000">
<text x="58.9" y="62.4" transform="rotate(-90 58.9 62.4)">1</text>
<text x="60.9" y="62.4" transform="rotate(-90 60.9 62.4)">2</text>
<text x="63" y="62.4" transform="rotate(-90 63 62.4)">3</text>
<text x="65" y="62.4" transform="rotate(-90 65 62.4)">4</text>
<text x="58.9" y="82.9" transform="rotate(-90 58.9 82.9)">1</text>
<text x="60.9" y="82.9" transform="rotate(-90 60.9 82.9)">2</text>
<text x="63" y="82.9" transform="rotate(-90 63 82.9)">3</text>
<text x="65" y="82.9" transform="rotate(-90 65 82.9)">4</text>
<text x="67.1" y="99.4" transform="rotate(-90 67.1 99.4)">2</text>
<text x="69.1" y="99.4" transform="rotate(-90 69.1 99.4)">1</text>
<text x="67.1" y="119.9" transform="rotate(-90 67.1 119.9)">2</text>
<text x="69.1" y="119.9" transform="rotate(-90 69.1 119.9)">1</text>
<text x="110.3" y="121" transform="rotate(-90 110.3 121)">1</text>
<text x="112.3" y="121" transform="rotate(-90 112.3 121)">2</text>
<text x="114.4" y="121" transform="rotate(-90 114.4 121)">3</text>
<text x="116.4" y="121" transform="rotate(-90 116.4 121)">4</text>
<text x="139.1" y="121" transform="rotate(-90 139.1 121)">1</text>
<text x="141.1" y="121" transform="rotate(-90 141.1 121)">2</text>
<text x="67.1" y="140.5" transform="rotate(-90 67.1 140.5)">2</text>
<text x="69.1" y="140.5" transform="rotate(-90 69.1 140.5)">1</text>
<text x="113.6" y="166.4" transform="rotate(-180 113.6 166.4)">3</text>
<text x="113.6" y="170.5" transform="rotate(-180 113.6 170.5)">1</text>
<text x="113.6" y="168.4" transform="rotate(-180 113.6 168.4)">2</text>
<text x="113.6" y="191" transform="rotate(-180 113.6 191)">1</text>
<text x="113.6" y="189" transform="rotate(-180 113.6 189)">2</text>
<text x="113.6" y="186.9" transform="rotate(-180 113.6 186.9)">3</text>
<text x="148.6" y="203.4" transform="rotate(-180 148.6 203.4)">1</text>
<text x="148.6" y="201.3" transform="rotate(-180 148.6 201.3)">2</text>
<text x="148.6" y="199.3" transform="rotate(-180 148.6 199.3)">3</text>
<text x="60.7" y="206.8" transform="rotate(-90 60.7 206.8)">3</text>
<text x="64.8" y="207.7" transform="rotate(-180 64.8 207.7)">1</text>
<text x="113.6" y="209.5" transform="rotate(-180 113.6 209.5)">2</text>
<text x="113.6" y="207.5" transform="rotate(-180 113.6 207.5)">3</text>
<text x="60.7" y="213" transform="rotate(-90 60.7 213)">2</text>
<text x="113.6" y="211.6" transform="rotate(-180 113.6 211.6)">1</text>
<text x="124.7" y="232" transform="rotate(-90 124.7 232)">2</text>
<text x="126.7" y="232" transform="rotate(-90 126.7 232)">1</text>
<text x="157.6" y="232" transform="rotate(-90 157.6 232)">2</text>
<text x="159.6" y="232" transform="rotate(-90 159.6 232)">1</text>
<text x="58.9" y="236.1" transform="rotate(-90 58.9 236.1)">2</text>
<text x="60.9" y="236.1" transform="rotate(-90 60.9 236.1)">1</text>
</g>
<g font-size="1.4" fill="#840000">
<text x="109.2" y="86.6" transform="rotate(-90 109.2 86.6)">SERVO1_SIG</text>
<text x="115.4" y="86.6" transform="rotate(-90 115.4 86.6)">SERVO2_SIG</text>
<text x="121.5" y="86.6" transform="rotate(-90 121.5 86.6)">SERVO3_SIG</text>
<text x="140" y="86.6" transform="rotate(-90 140 86.6)">SERVO4_SIG</text>
<text x="49.6" y="158" transform="rotate(-90 49.6 158)">V12</text>
<text x="59.8" y="167.8" transform="rotate(-90 59.8 167.8)">V12</text>
<text x="119.5" y="162.9" transform="rotate(-90 119.5 162.9)">SERVO3_SIG</text>
<text x="119.5" y="183.5" transform="rotate(-90 119.5 183.5)">SERVO2_SIG</text>
<text x="154.4" y="195.8" transform="rotate(-90 154.4 195.8)">SERVO4_SIG</text>
<text x="119.5" y="204.1" transform="rotate(-90 119.5 204.1)">SERVO1_SIG</text>
</g>
</svg>
